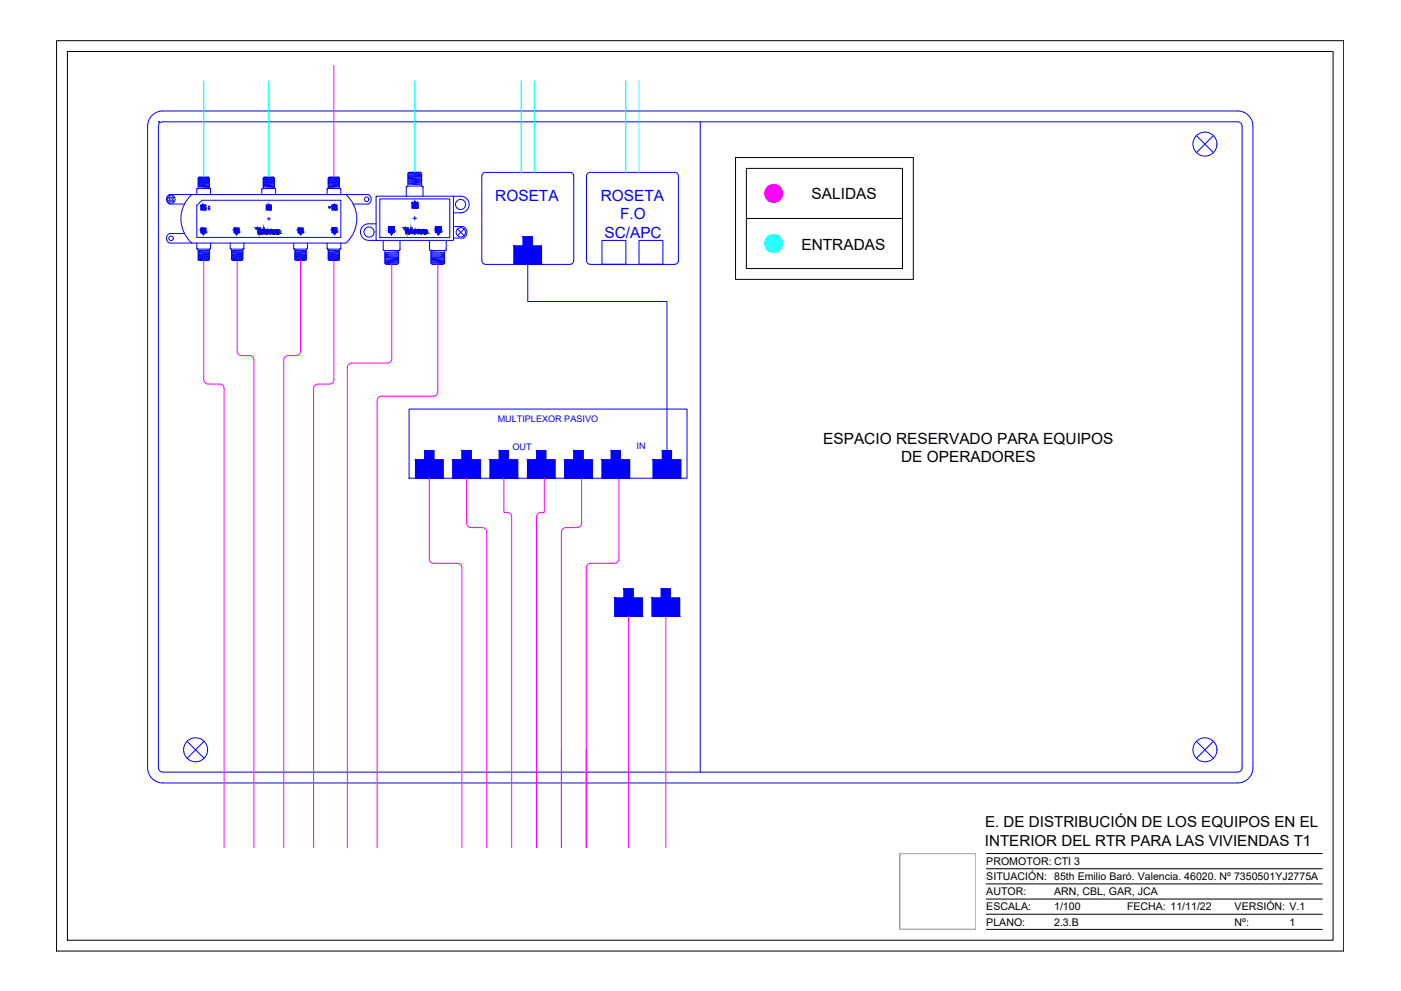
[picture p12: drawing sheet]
<svg xmlns="http://www.w3.org/2000/svg" width="594mm" height="420mm" viewBox="0 0 594 420" stroke-linecap="round" stroke-linejoin="round" font-family="sans-serif">
<!-- layer: CAJETIN -->
<g fill="none" stroke="#000" stroke-width=".42">
<path d="M24 17.3h545.9v385.9h-545.9zM569.9 17.3v385.9M28.6 21.8h536.7v376.8h-536.7zM311.9 66.8h75.4v51.6h-75.4zM316.5 71.4h66.2v42.5h-66.2zM316.5 92.6h66.2M381.5 361.9h32.1v32.1h-32.1zM418.2 374.8h142.5M418.2 368.3h142.5M418.2 361.9h142.5M418.2 394h142.5M418.2 387.6h142.5"/>
<path d="M418.2 381.2h142.5"/>
</g>
<!-- layer: 0 -->
<path d="M381.5 361.9h32.1v32.1h-32.1z" fill="none" stroke="#bababa" stroke-width=".42"/>
<!-- layer: ICT_INTERNA -->
<g fill="none" stroke="#00f" stroke-width=".42">
<path d="M62.6 53.5v272a6.5 6.5 0 0 0 6.4 6.5l455.9-.1a6.4 6.4 0 0 0 6.4-6.4v-272M62.6 53.5a6.4 6.4 0 0 1 6.4-6.4h455.9a6.4 6.4 0 0 1 6.4 6.4M67.2 53.5v272l.5 1.3 1.3 .6 455.9-.1 .9-.2 .6-.7 .3-.9v-272M67.2 51.6h.1M67.2 53.5l.5-1.3 1.3-.6h455.9l1.3 .6 .5 1.3M296.9 51.6v275.8M507.3 57.5l7.2 7.2M514.5 57.5l-7.2 7.2M84 75.5v4.4M84 75.5l.5-.4h3.9l.4 .4v4.4M84 79.2l4.8 .3M84 78.9l4.8 .3"/>
<path d="M84 78.5l4.8 .3M84 78.2l4.8 .2M84 77.8l4.8 .3M84 77.5l4.8 .2M84 77.2l4.8 .3M84 76.9l4.8 .3M84 76.6l4.8 .2M84 76.3l4.8 .2M84 76l4.8 .3M84 75.7l4.8 .2M84.1 75.4l4.7 .3M84.3 75.2h4.2"/>
<path d="M111.6 78.9l4.8 .3M111.6 77.5l4.8 .2M111.6 79.9v-4.4l.4-.4h3.9l.5 .4v4.4M111.6 79.2l4.8 .3M111.6 78.5l4.8 .3M111.6 78.2l4.8 .2M111.6 77.8l4.8 .3M111.6 77.2l4.8 .3M111.6 76.9l4.8 .3M111.6 76.6l4.8 .2M111.6 76.3l4.8 .2M111.6 76l4.8 .3"/>
<path d="M111.6 75.7l4.8 .2M111.7 75.4l4.7 .3M111.9 75.2h4.2M139.2 79.9v-4.4l.4-.4h3.9l.5 .4v4.4M139.5 75.2h4.2M143.9 75.4l-4.7 .3M144 79.2l-4.8 .3M144 78.9l-4.8 .3M144 78.5l-4.8 .3M144 78.2l-4.8 .2M144 77.8l-4.8 .3M144 77.5l-4.8 .2"/>
<path d="M144 77.2l-4.8 .3M144 76.9l-4.8 .3M144 76.6l-4.8 .2M144 76.3l-4.8 .2M144 76l-4.8 .3M144 75.7l-4.8 .2M173 78.9v-5.4l.5-.5h4.7l.6 .6v5.3M173 78.1l5.8 .3M173 77.7l5.8 .3M173 77.2l5.8 .3M173 76.8l5.8 .3M173 76.3l5.8 .3"/>
<path d="M173 75.9l5.8 .3M173 75.6l5.8 .3M173 75.2l5.8 .3M173 74.8l5.8 .3M173 74.5l5.8 .3M173 74.1l5.8 .3M173 73.7l5.8 .3M173.1 73.4l5.7 .3M173.3 73.2h5.1M204.9 73.4l1-.3h35.8l1.3 .6 .3 1v35.8l-.6 1.3-1 .3h-35.8l-1.3-.7-.3-.9v-35.9zM249 73.7l1.2-.6h35.9l.9 .3 .7 1.3v35.8l-.3 .9-1.3 .7h-35.9l-.9-.3-.6-1.3v-35.9zM72 83.4l.6 .6 .6-.5 .4 .4-.5 .6 .5 .6-.4 .5-.6-.6-.6 .6-.5-.5 .6-.6-.6-.6z"/>
<path d="M78.2 99h-6.3a2.23 2.23 0 0 0-1.3 2 2.23 2.23 0 0 0 1.3 2.1h74.7M81.3 82.5h74.8a2.23 2.23 0 0 1 1.3 2 2.23 2.23 0 0 1-1.3 2h-6.3M81.3 82.5h-9.4a2.23 2.23 0 0 0-1.3 2 2.23 2.23 0 0 0 1.3 2h6.3M81.4 82.5a13.7 13.7 0 0 0 0 20.6M83.4 82.5v-2.2l.4-.4h5.2l.3 .3v2.3M83.4 87.1l2.2-2.2h58.9v15.7h-61.1zM85.2 87h.3v1.7h1.5v-1.7h.3v2h-2.1zM85.2 96.7h2.1v2h-.3v-1.7h-1.5v1.7h-.3zM85.7 98h1.2v.3h-.4v.3h.4l-.6 1-.6-1h.4v-.3h-.4zM85.7 97.6l.8-.3 .4 .6h-1.2zM86.1 86.7h.4v.8h.4l-.6 1-.6-1h.4zM88.3 88.9h.7"/>
<path d="M88.3 87.5h.6v1h-.6zM88.6 87.3v.2M88.6 88.5v.4M99.3 96.7h2v2h-.3v-1.7h-1.4v1.7h-.3zM99.7 97.6l.8-.3 .4 .6h-1.2zM99.7 98h1.2v.3h-.4v.3h.4l-.6 1-.6-1h.4v-.3h-.4zM108.6 96.7h1.9v.5h-.7v2h-.5v-2h-.7zM110.2 97.6a.82 .82 0 0 1 1-.1 .82 .82 0 0 1 .4 .9h-1.2l.2 .4 .6-.2 .4 .2a.94 .94 0 0 1-1.4 .2 .94 .94 0 0 1 0-1.4zM110.4 97.9l.4-.1 .3 .2zM111 82.5v-2.2l.4-.4h5.2l.3 .3v2.3M111.7 96.7h.5v2.4h-.5zM112.6 97.6a.84 .84 0 0 1 .9-.1 .84 .84 0 0 1 .4 .9h-1.2l.3 .4 .5-.2 .4 .2a.94 .94 0 0 1-1.4 .2 .94 .94 0 0 1 .1-1.4z"/>
<path d="M112.8 97.9l.6 .1zM112.9 87h.3v1.7h1.5v-1.7h.3v2h-2.1zM113.4 92.8h1.2M113.8 97.4h.5l.3 1 .3-1h.5l-.6 1.8h-.5zM113.8 86.7h.3v.8h.4l-.6 1-.5-1h.4zM114 92.1v1.3M115.5 97.6a.82 .82 0 0 1 1-.1 .82 .82 0 0 1 .3 .9h-1.1l.2 .4 .6-.2 .4 .2a.94 .94 0 0 1-1.4 .2 .94 .94 0 0 1 0-1.4zM115.7 97.9l.4-.1 .3 .2zM117.1 97.7l.7-.3 .7 .3-1.1 .2a.68 .68 0 0 1 1 .4 .68 .68 0 0 1-.5 .9l-1-.3 1.1-.2-1-.4zM126.5 96.7h2v2h-.3v-1.7h-1.4v1.7h-.3zM126.9 97.6l.8-.3 .4 .6h-1.2zM126.9 98h1.2v.3h-.4v.3h.4l-.6 1-.6-1h.4v-.3h-.4z"/>
<path d="M138.7 82.5v-2.3l.3-.3h5.2l.3 .4v2.2M139.4 88.1h.7M139.4 87.7h.6l-.3 .4zM139.7 87.5v.2M139.7 88.1v.3M140.8 87h.3v1.7h1.5v-1.7h.2v2h-2zM140.8 96.6h2v2h-.3v-1.7h-1.4v1.7h-.3zM141.3 97.5l.7-.3 .4 .5h-1.1zM141.3 97.9h1.1v.3h-.4v.3h.4l-.6 1-.5-1h.4v-.3h-.4zM141.8 86.5l.6 1h-.4v.8h-.3v-.8h-.4zM146.7 82.5a13.7 13.7 0 0 1 0 20.6M159.5 83.2h32.8v18.7h-32.8z"/>
<path d="M159.5 94.9a7.6 7.6 0 0 0-4.8 .4 3.5 3.5 0 0 0-1.7 4 3.5 3.5 0 0 0 3.5 2.6h3M161 84.3h29.7v16.5h-29.7zM164.7 96.1h2.5v2.5h-.3v-2.1h-1.8v2.1h-.4zM165.3 97.2l.9-.4 .5 .7h-1.4zM165.3 97.7h1.4v.4h-.5v.3h.5l-.7 1.3-.7-1.3h.5v-.3h-.5zM171.4 96.6h1.8v.5h-.7v2h-.5v-2h-.6zM172.3 83.2v-3.9l.4-.4h6.3l.4 .4v3.9M172.9 97.5a.81 .81 0 0 1 1-.1 .81 .81 0 0 1 .3 .9h-1.1l.2 .4 .6-.2 .4 .2a.91 .91 0 0 1-1.4 .2 .91 .91 0 0 1 0-1.4zM173.1 97.9l.7 .1zM174.3 96.7h.5v2.4h-.5zM174.8 85.7h.3v2.2h1.8v-2.2h.3v2.5h-2.4zM175.1 92.5h1.6"/>
<path d="M175.2 97.5a.81 .81 0 0 1 .9-.1 .81 .81 0 0 1 .4 .9h-1.2l.3 .4 .5-.2 .4 .2a.91 .91 0 0 1-1.4 .2 .91 .91 0 0 1 .1-1.4zM175.4 97.9l.6 .1zM175.8 85.4h.4v1h.5l-.7 1.3-.7-1.3h.5zM175.9 91.8v1.5M176.3 97.3h.5l.3 1.1 .4-1.1 .4 .1-.6 1.7h-.4zM178.1 97.5a.81 .81 0 0 1 .9-.1 .81 .81 0 0 1 .4 .9h-1.2l.3 .4 .5-.2 .4 .2a.91 .91 0 0 1-1.4 .2 .91 .91 0 0 1 .1-1.4zM178.3 97.9l.6 .1zM179.6 97.6l.6-.2 .7 .2-1 .3a.71 .71 0 0 1 1.1 .8 .71 .71 0 0 1-1.2 .4l-.4-.3 1.1-.2-.8-.2zM184.6 96.1h2.5v2.5h-.4v-2.1h-1.7v2.1h-.4zM185.2 97.2l.9-.4 .5 .7h-1.4zM185.2 97.7h1.4v.4h-.5v.3h.5l-.7 1.3-.7-1.3h.5v-.3h-.5zM192.3 96.1h4.2a2.7 2.7 0 0 1 1.5 2.4 2.7 2.7 0 0 1-1.5 2.4h-4.2"/>
<path d="M192.3 83.2a7.7 7.7 0 0 1 4.8 .4 3.5 3.5 0 0 1 1.7 4 3.5 3.5 0 0 1-3.5 2.6h-3M194 97.1l2.8 2.8M196.8 97.1l-2.8 2.8M83.4 103.1v2.2l.4 .3h5.2l.3-.3v-2.2M84 105.6v4.5l.5 .3h3.9l.4-.4v-4.4M84.3 110.3h4.2M88.8 106l-4.8 .3M88.8 106.4l-4.8 .2M88.8 106.8l-4.8 .2M88.8 107.1l-4.8 .3M88.8 107.5l-4.8 .2M88.8 108.4l-4.8 .2"/>
<path d="M88.8 108.7l-4.8 .3M88.8 109l-4.8 .2M88.8 109.6l-4.8 .3M88.8 109.9l-4.7 .2M88.8 107.8l-4.8 .3M88.8 108.1l-4.8 .2M88.8 109.3l-4.8 .2M97.6 103.1v2.2l.4 .3h5.2l.2-.3v-2.2M98.2 105.6v4.5l.4 .3h3.9l.5-.4v-4.4M98.5 110.3h4.1M103 106l-4.8 .3M103 106.4l-4.8 .2"/>
<path d="M103 106.8l-4.8 .2M103 107.1l-4.8 .3M103 107.5l-4.8 .2M103 107.8l-4.8 .3M103 108.1l-4.8 .2M103 108.4l-4.8 .2M103 108.7l-4.8 .3M103 109l-4.8 .2M103 109.3l-4.8 .2M103 109.6l-4.8 .3M103 109.9l-4.8 .2M124.6 103.1v2.2l.2 .3h5.2l.4-.3v-2.2"/>
<path d="M125 105.6v4.4l.5 .4h3.9l.4-.3v-4.5M125 106l4.8 .3M125 106.4l4.8 .2M125 106.8l4.8 .2M125 107.1l4.8 .3M125 107.5l4.8 .2M125 107.8l4.8 .3M125 108.1l4.8 .2M125 108.4l4.8 .2M125 108.7l4.8 .3M125 109l4.8 .2M125 109.3l4.8 .2"/>
<path d="M125 109.6l4.8 .3M125 109.9l4.8 .2M125.3 110.3h4.2M138.7 103.1v2.2l.3 .3h5.2l.3-.3v-2.2M139.2 105.6v4.4l.4 .4h3.9l.5-.3v-4.5M139.2 106l4.8 .3M139.2 106.4l4.8 .2M139.2 106.8l4.8 .2M139.2 107.1l4.8 .3M139.2 107.5l4.8 .2M139.2 107.8l4.8 .3M139.2 108.1l4.8 .2"/>
<path d="M139.2 108.4l4.8 .2M139.2 108.7l4.8 .3M139.2 109l4.8 .2M139.2 109.3l4.8 .2M139.2 109.6l4.8 .3M139.2 109.9l4.7 .2M139.5 110.3h4.2M162.5 101.9v3.9l.4 .4h6.4l.3-.4v-3.9M163.2 106.2v5.4M163.6 111.9h5.1M169 106.2v5.3l-.5 .6h-4.7l-.6-.5M169 106.7l-5.8 .3"/>
<path d="M169 107.1l-5.8 .3M169 107.6l-5.8 .3M169 108l-5.8 .3M169 108.5l-5.8 .3M169 108.9l-5.8 .3M169 109.2l-5.8 .3M169 109.6l-5.8 .3M169 110l-5.8 .3M169 110.3l-5.8 .3M169 110.7l-5.8 .3M169 111l-5.8 .4M169 111.4l-5.7 .3"/>
<path d="M182.1 101.9v3.9l.4 .4 6.5-.1 .2-.3v-3.9M182.7 106.2v5.3l.6 .6h4.7l.5-.5v-5.4M182.7 110.7l5.8 .3M182.7 106.7l5.8 .3M182.7 107.1l5.8 .3M182.7 107.6l5.8 .3M182.7 108l5.8 .3M182.7 108.5l5.8 .3M182.7 108.9l5.8 .3M182.7 109.2l5.8 .3M182.7 109.6l5.8 .3M182.7 110l5.8 .3"/>
<path d="M182.7 110.3l5.8 .3M182.7 111l5.8 .4M182.7 111.4l5.8 .3M183.1 111.9h5.1M221.8 100.4h3.9v3.9h3.9v7.8h-11.7v-7.8h3.9zM223.8 112.1v15.7h59v63.3M255.3 101.9h10.1v10.2h-10.1zM271 101.9h10.1v10.2h-10.1zM173.5 173.4h117.8v29.4h-117.8zM176.2 194.9h3.9v-3.8h3.9v3.8h3.9v7.9h-11.7zM192 194.9h3.9v-3.8h3.9v3.8h3.9v7.9h-11.7zM211.7 191.1h3.9v3.8h3.9v7.9h-11.7v-7.9h3.9z"/>
<path d="M223.7 194.9h3.8v-3.8h3.9v3.8h3.9v7.9h-11.6zM243.4 191.1h3.9v3.8h3.9v7.9h-11.7v-7.9h3.9zM259.2 191.1h3.9v3.8h3.9v7.9h-11.7v-7.9h3.9zM277 194.9h3.9v-3.8h3.9v3.8h3.9v7.9h-11.7zM260.7 253.5h3.9v-3.9h3.9v3.9h3.9v7.8h-11.7zM280.4 249.6h3.9v3.9h3.9v7.8h-11.7v-7.8h3.9zM79.3 314.3l7.2 7.2M86.5 314.3l-7.2 7.2M507.3 314.3l7.2 7.2M514.5 314.3l-7.2 7.2"/>
<circle cx="510.9" cy="61.1" r="5.1"/>
<circle cx="72.5" cy="84.5" r="1.71"/>
<circle cx="155.5" cy="84.5" r=".96"/>
<circle cx="156.5" cy="98.4" r="2.15"/>
<circle cx="195.3" cy="86.7" r="2.15"/>
<circle cx="195.4" cy="98.5" r="1.98"/>
<circle cx="72.6" cy="101" r=".96"/>
<circle cx="82.9" cy="317.9" r="5.1"/>
<circle cx="510.9" cy="317.9" r="5.1"/>
</g>
<!-- layer: ICT_EXTERNA -->
<g fill="#00f" stroke="#00f" stroke-width=".42">
<path d="M221.8 100.4l3.9 3.9v-3.9zM221.8 100.4l3.9 3.9h-3.9z"/>
<path d="M217.9 104.3l11.7 7.8v-7.8zM217.9 104.3l11.7 7.8h-11.7z"/>
<path d="M180.1 191.1l3.9 3.8v-3.8zM180.1 191.1l3.9 3.8h-3.9z"/>
<path d="M176.2 194.9l11.7 7.9v-7.9zM176.2 194.9l11.7 7.9h-11.7z"/>
<path d="M195.9 191.1l3.9 3.8v-3.8zM195.9 191.1l3.9 3.8h-3.9z"/>
<path d="M192 194.9l11.7 7.9v-7.9zM192 194.9l11.7 7.9h-11.7z"/>
<path d="M211.7 191.1l3.9 3.8v-3.8zM211.7 191.1l3.9 3.8h-3.9z"/>
<path d="M207.8 194.9l11.7 7.9v-7.9zM207.8 194.9l11.7 7.9h-11.7z"/>
<path d="M227.5 191.1l3.9 3.8v-3.8zM227.5 191.1l3.9 3.8h-3.9z"/>
<path d="M223.7 194.9l11.6 7.9v-7.9zM223.7 194.9l11.6 7.9h-11.6z"/>
<path d="M243.4 191.1l3.9 3.8v-3.8zM243.4 191.1l3.9 3.8h-3.9z"/>
<path d="M239.5 194.9l11.7 7.9v-7.9zM239.5 194.9l11.7 7.9h-11.7z"/>
<path d="M259.2 191.1l3.9 3.8v-3.8zM259.2 191.1l3.9 3.8h-3.9z"/>
<path d="M255.3 194.9l11.7 7.9v-7.9zM255.3 194.9l11.7 7.9h-11.7z"/>
<path d="M280.9 191.1l3.9 3.8v-3.8zM280.9 191.1l3.9 3.8h-3.9z"/>
<path d="M277 194.9l11.7 7.9v-7.9zM277 194.9l11.7 7.9h-11.7z"/>
<path d="M264.6 249.6l3.9 3.9v-3.9zM264.6 249.6l3.9 3.9h-3.9z"/>
<path d="M260.7 253.5l11.7 7.8v-7.8zM260.7 253.5l11.7 7.8h-11.7z"/>
<path d="M280.4 249.6l3.9 3.9v-3.9zM280.4 249.6l3.9 3.9h-3.9z"/>
<path d="M276.5 253.5l11.7 7.8v-7.8zM276.5 253.5l11.7 7.8h-11.7z"/>
</g>
<!-- layer: ICT_INTERNA -->
<g fill="#000" stroke="#000" stroke-width=".42">
<path d="M110.4 98.4h1.2zM110.6 97.3h.3zM112.7 98.4h1.2zM113 97.3h.2zM115.7 98.4h1.1zM115.9 97.3h.3zM115.9 99.2h.5zM115.9 99.2h.2zM116.9 98.9h1.6zM117.3 99.2h.8zM117.8 98.8h.7zM173.1 98.3h1.1z"/>
<path d="M173.3 97.3h.3zM175.3 98.3h1.2zM175.6 97.3h.2zM178.2 98.3h1.2zM178.4 97.3h.3zM178.4 99.1h.5zM178.4 99.1h.3zM179.4 98.8h1.5zM179.8 99.1h.7z"/>
<path d="M108.6 97.2h1.2zM108.6 97.2h1.2z"/>
<path d="M109.3 97.2l.5 2v-2zM109.3 97.2l.5 2h-.5z"/>
<path d="M109.9 98.4l.5 .2zM109.9 98.4l.5 .2z"/>
<path d="M109.9 98h.5zM109.9 98h.5z"/>
<path d="M109.9 97.9h.5zM109.9 97.9l.5 .1z"/>
<path d="M109.9 98.6h.6zM109.9 98.6h.6z"/>
<path d="M110 97.9h.4zM110 97.9h.4z"/>
<path d="M109.9 98.6l.6 .1zM109.9 98.6l.6 .1z"/>
<path d="M110 98.7l.6 .1zM110 98.7l.6 .1z"/>
<path d="M108.6 96.7l1.9 .5v-.5zM108.6 96.7l1.9 .5h-1.9z"/>
<path d="M110 97.8h.6zM110 97.8l.4 .1z"/>
<path d="M110 97.8h.7zM110 97.8h.7z"/>
<path d="M110 97.8h.7zM110 97.8h.6z"/>
<path d="M110.6 97.3h.3zM110.6 97.3h.3z"/>
<path d="M110.6 97.3l.5 .1zM110.4 97.4h.7z"/>
<path d="M111 97.9h.6zM111 97.9h.6z"/>
<path d="M110.4 97.4l.8 .1zM110.3 97.5h.9z"/>
<path d="M110.6 99.2h.5zM110.6 99.2h.3z"/>
<path d="M110.3 97.5l1 .1zM110.2 97.6h1.1z"/>
<path d="M111.2 98.6l.2 .1zM111.1 98.7h.3z"/>
<path d="M110.2 97.6l1.2 .1zM110.1 97.7h1.3z"/>
<path d="M110.3 99.1h1zM110.3 99.1l.8 .1z"/>
<path d="M110.3 99.1h1zM110.3 99.1h1z"/>
<path d="M110.1 97.7h1.3zM110.1 97.7h1.3z"/>
<path d="M110.2 99h1.2zM110.2 99l1.1 .1z"/>
<path d="M110.1 97.7l1.3 .1zM110.1 97.7l1.3 .1z"/>
<path d="M110.7 97.8h.8zM110.7 97.8h.8z"/>
<path d="M111.1 98.7l.5 .1zM110.9 98.8h.7z"/>
<path d="M110.8 97.8h.7zM110.8 97.8h.7z"/>
<path d="M110.9 97.8l.7 .1zM110.9 97.8l.7 .1z"/>
<path d="M110.1 98.9h1.4zM110.1 98.9l1.3 .1z"/>
<path d="M111 97.9l.6 .1zM111 97.9l.6 .1z"/>
<path d="M110.9 98.8h.7zM110.8 98.8h.8z"/>
<path d="M109.9 98l1.7 .1zM109.9 98l1.7 .1z"/>
<path d="M109.9 98.3h1.7zM109.9 98.3l1.7 .1z"/>
<path d="M110 98.8h1.6zM110 98.8h1.6z"/>
<path d="M109.9 98.1h1.7zM109.9 98.1h1.7z"/>
<path d="M109.9 98.1l1.7 .2zM109.9 98.1l1.7 .2z"/>
<path d="M109.9 98.3h1.7zM109.9 98.3h1.7z"/>
<path d="M110.1 98.8h1.5zM110.1 98.8l1.4 .1z"/>
<path d="M111.7 96.7l.5 2.4v-2.4zM111.7 96.7l.5 2.4h-.5z"/>
<path d="M112.2 98.4l.5 .2zM112.2 98.4l.5 .2z"/>
<path d="M112.3 98h.4zM112.3 98h.4z"/>
<path d="M112.3 97.9h.4zM112.3 97.9l.4 .1z"/>
<path d="M112.3 98.6h.5zM112.3 98.6h.5z"/>
<path d="M112.3 97.9h.5zM112.3 97.9h.4z"/>
<path d="M112.3 98.6l.5 .1zM112.3 98.6l.5 .1z"/>
<path d="M112.3 98.7l.7 .1zM112.3 98.7l.7 .1z"/>
<path d="M112.4 97.8h.5zM112.4 97.8l.4 .1z"/>
<path d="M112.4 97.8h.6zM112.4 97.8h.5z"/>
<path d="M113 97.3h.2zM112.9 97.3h.3z"/>
<path d="M112.9 97.3l.5 .1zM112.8 97.4h.6z"/>
<path d="M112.8 97.4l.8 .1zM112.6 97.5h1z"/>
<path d="M113 99.2h.4zM113 99.2h.2z"/>
<path d="M112.6 97.5l1 .1zM112.6 97.6h1z"/>
<path d="M113.5 98.6l.3 .1zM113.5 98.6l.3 .1z"/>
<path d="M112.6 97.6l1.1 .1zM112.6 97.6l1.1 .1z"/>
<path d="M112.7 99.1h1zM112.7 99.1l.7 .1z"/>
<path d="M112.6 99.1h1.1zM112.6 99.1h1.1z"/>
<path d="M112.4 97.7h1.4zM112.4 97.7h1.4z"/>
<path d="M112.4 97.7l1.4 .1zM112.4 97.7l1.4 .1z"/>
<path d="M113.4 98.7l.5 .1zM113.3 98.8h.6z"/>
<path d="M112.6 99h1.2zM112.6 99l1.1 .1z"/>
<path d="M113 97.8h.8zM113 97.8h.8z"/>
<path d="M113.2 97.8h.6zM113.2 97.8h.6z"/>
<path d="M113.2 97.8l.7 .1zM113.2 97.8l.7 .1z"/>
<path d="M112.4 98.9h1.5zM112.4 98.9l1.4 .1z"/>
<path d="M113.4 97.9h.5zM113.4 97.9h.5z"/>
<path d="M113.4 97.9l.5 .1zM113.4 97.9l.5 .1z"/>
<path d="M113.3 98.8h.6zM113.1 98.8h.8z"/>
<path d="M112.2 98l1.7 .1zM112.2 98l1.7 .1z"/>
<path d="M112.2 98.3l1.7 .1zM112.2 98.3l1.7 .1z"/>
<path d="M112.4 98.8h1.5zM112.4 98.8h1.5z"/>
<path d="M112.2 98.1h1.7zM112.2 98.1h1.7z"/>
<path d="M112.2 98.1l1.7 .2zM112.2 98.1l1.7 .2z"/>
<path d="M112.2 98.3h1.7zM112.2 98.3h1.7z"/>
<path d="M112.4 98.8h1.5zM112.4 98.8l1.5 .1z"/>
<path d="M114.1 98.4h.5zM114.1 98.4h.5z"/>
<path d="M113.8 97.4l.8 1-.3-1zM113.8 97.4l.8 1h-.5z"/>
<path d="M114.6 98.4h.4zM114.6 98.4h.4z"/>
<path d="M114.1 98.4l.7 .8 .2-.8zM114.1 98.4l.7 .8h-.5z"/>
<path d="M114.9 97.4h.5zM114.9 97.4h.5z"/>
<path d="M114.9 97.4l.1 1 .4-1zM114.9 97.4l.1 1h-.4z"/>
<path d="M115.2 98.4l.5 .2zM115.2 98.4l.5 .2z"/>
<path d="M115.2 98h.5zM115.2 98h.5z"/>
<path d="M115.2 97.9h.5zM115.2 97.9l.5 .1z"/>
<path d="M115.2 98.6h.5zM115.2 98.6h.5z"/>
<path d="M115.3 97.9h.4zM115.3 97.9h.4z"/>
<path d="M115.2 98.6l.6 .1zM115.2 98.6l.6 .1z"/>
<path d="M115.3 98.7l.6 .1zM115.3 98.7l.6 .1z"/>
<path d="M115.3 97.8h.6zM115.3 97.8l.4 .1z"/>
<path d="M115.3 97.8h.7zM115.3 97.8h.6z"/>
<path d="M115.9 97.3h.3zM115.9 97.3h.3z"/>
<path d="M115.9 97.3l.5 .1zM115.7 97.4h.7z"/>
<path d="M116.3 97.9h.5zM116.3 97.9h.5z"/>
<path d="M115.7 97.4l.8 .1zM115.6 97.5h.9z"/>
<path d="M115.6 97.5l1 .1zM115.5 97.6h1.1z"/>
<path d="M116.5 98.6l.2 .1zM116.4 98.7h.3z"/>
<path d="M115.5 97.6l1.2 .1zM115.4 97.7h1.3z"/>
<path d="M115.6 99.1h1zM115.6 99.1l.8 .1z"/>
<path d="M115.6 99.1h1zM115.6 99.1h1z"/>
<path d="M115.4 97.7h1.3zM115.4 97.7h1.3z"/>
<path d="M115.5 99h1.2zM115.5 99l1.1 .1z"/>
<path d="M115.3 97.7l1.5 .1zM115.3 97.7l1.5 .1z"/>
<path d="M116.4 98.7l.4 .1zM116.2 98.8h.6z"/>
<path d="M116 97.8h.8zM116 97.8h.8z"/>
<path d="M116.1 97.8h.7zM116.1 97.8h.7z"/>
<path d="M116.2 97.8l.6 .1zM116.2 97.8l.6 .1z"/>
<path d="M115.4 98.9h1.4zM115.4 98.9l1.3 .1z"/>
<path d="M116.3 97.9l.6 .1zM116.3 97.9l.6 .1z"/>
<path d="M116.2 98.8h.7zM116 98.8h.9z"/>
<path d="M115.2 98l1.7 .1zM115.2 98l1.7 .1z"/>
<path d="M115.2 98.3h1.7zM115.2 98.3l1.6 .1z"/>
<path d="M115.3 98.8h1.6zM115.3 98.8h1.6z"/>
<path d="M115.2 98.1h1.7zM115.2 98.1h1.7z"/>
<path d="M115.2 98.1l1.7 .2zM115.2 98.1l1.7 .2z"/>
<path d="M115.2 98.3h1.7zM115.2 98.3h1.7z"/>
<path d="M115.3 98.8h1.6zM115.3 98.8l1.5 .1z"/>
<path d="M117.1 98.7l.4 .1zM117 98.8h.5z"/>
<path d="M117.3 99.2h.6zM117.5 99.2h.4z"/>
<path d="M117 97.9l.5 .1zM117 97.9l.5 .1z"/>
<path d="M117 97.9h.5zM117 97.9h.4z"/>
<path d="M117 98h.7zM117 98h.7z"/>
<path d="M117 98.8h.7zM117 98.8h.7z"/>
<path d="M117 97.8h.5zM117 97.8l.5 .1z"/>
<path d="M117 97.8h.6zM117 97.8h.8z"/>
<path d="M117 97.8h.6zM117 97.8h.5z"/>
<path d="M117 98l.9 .1zM117 98l.9 .1z"/>
<path d="M117.5 97.4h.6zM117.4 97.4h.7z"/>
<path d="M117 98.1h.9zM117 98.1h.9z"/>
<path d="M117 98.1h1.1zM117 98.1h1.1z"/>
<path d="M117.4 97.4l.8 .1zM117.3 97.5h.9z"/>
<path d="M117.3 99.2h.8zM117.3 99.2h.8z"/>
<path d="M117 98.1l1.3 .1zM117 98.1l1.3 .1z"/>
<path d="M117.3 97.5h.9zM117.2 97.5h1z"/>
<path d="M117.2 97.5l1.2 .2zM117.1 97.7h1.3z"/>
<path d="M117.1 99.1h1.1zM117.1 99.1l1 .1z"/>
<path d="M118 97.9h.3zM118 97.9h.2z"/>
<path d="M117.9 97.8h.4zM117.9 97.8l.4 .1z"/>
<path d="M117.8 97.8h.5zM117.8 97.8h.5z"/>
<path d="M117 98.2l1.3 .1zM117 98.2l1.3 .1z"/>
<path d="M117.1 99.1h1.2zM117.1 99.1h1.1z"/>
<path d="M117.8 97.8h.5zM117.8 97.8h.5z"/>
<path d="M117 98.3l1.5 .1zM117 98.3l1.5 .1z"/>
<path d="M117.1 97.7h1.4zM117.1 97.7h1.4z"/>
<path d="M117 97.7h1.5zM117 97.7l1.3 .1z"/>
<path d="M117.1 98.4h1.4zM117.1 98.4h1.4z"/>
<path d="M116.9 98.9h1.6zM116.9 98.9l1.4 .2z"/>
<path d="M117.2 98.4l1.3 .1zM117.2 98.4l1.3 .1z"/>
<path d="M117 98.8h1.5zM117 98.8l1.5 .1zM116.9 98.9h1.6z"/>
<path d="M117.4 98.5l1.1 .1zM117.4 98.5l1.1 .1z"/>
<path d="M117.9 98.8h.6zM117.8 98.8h.7zM117.7 98.8h.8z"/>
<path d="M117.8 98.6h.7zM117.8 98.6h.7z"/>
<path d="M117.9 98.6h.6zM117.9 98.6h.6z"/>
<path d="M118 98.6l.5 .1zM118 98.6l.5 .1z"/>
<path d="M118 98.7h.5zM118 98.7l.5 .1z"/>
<path d="M171.4 97.1h1.1zM171.4 97.1h1.1z"/>
<path d="M172 97.1l.5 2v-2zM172 97.1l.5 2h-.5z"/>
<path d="M172.6 98.3l.5 .2zM172.6 98.3l.5 .2z"/>
<path d="M172.6 97.9l.5 .1zM172.6 97.9l.5 .1z"/>
<path d="M172.6 97.9h.5zM172.6 97.9h.5z"/>
<path d="M172.6 98.5l.5 .1zM172.6 98.5l.5 .1z"/>
<path d="M172.7 97.9h.4zM172.7 97.9h.4z"/>
<path d="M172.7 98.6h.5zM172.7 98.6h.5z"/>
<path d="M171.4 96.6l1.8 .5v-.5zM171.4 96.6l1.8 .5h-1.8z"/>
<path d="M172.7 98.6l.6 .1zM172.7 98.6l.6 .1z"/>
<path d="M172.7 97.8h.6zM172.7 97.8l.4 .1z"/>
<path d="M172.7 97.7h.6zM172.7 97.7l.6 .1z"/>
<path d="M172.7 97.7h.7zM172.7 97.7h.6z"/>
<path d="M173.3 97.3h.3zM173.3 97.3h.3z"/>
<path d="M173.3 97.3l.4 .1zM173.1 97.4h.6z"/>
<path d="M173.7 97.9h.5zM173.7 97.9h.5z"/>
<path d="M173.1 97.4l.8 .1zM173 97.5h.9z"/>
<path d="M173.3 99.1h.5zM173.3 99.1h.2z"/>
<path d="M173 97.5h.9zM172.9 97.5h1z"/>
<path d="M173.8 98.5l.3 .1zM173.8 98.5l.3 .1z"/>
<path d="M172.9 97.5l1.2 .1zM172.9 97.5l1.2 .1z"/>
<path d="M173 99h1zM173 99l.8 .1z"/>
<path d="M173 99h1zM173 99h1z"/>
<path d="M172.8 97.6l1.3 .1zM172.8 97.6l1.3 .1z"/>
<path d="M172.7 97.7h1.4zM172.7 97.7h1.4z"/>
<path d="M173.7 98.6l.5 .1zM173.6 98.7h.6z"/>
<path d="M172.9 98.9h1.2zM172.9 98.9l1.1 .1z"/>
<path d="M173.4 97.7h.7zM173.4 97.7h.7z"/>
<path d="M173.5 97.7l.6 .1zM173.5 97.7l.6 .1z"/>
<path d="M173.6 97.8l.6 .1zM173.6 97.8l.6 .1z"/>
<path d="M172.8 98.8h1.4zM172.8 98.8l1.3 .1z"/>
<path d="M173.7 97.9l.5 .1zM173.7 97.9l.5 .1z"/>
<path d="M173.6 98.7h.6zM173.4 98.7h.8z"/>
<path d="M172.6 98h1.7zM172.6 98h1.7z"/>
<path d="M172.6 98.3h1.6zM172.6 98.3h1.6z"/>
<path d="M172.7 98.7h1.6zM172.7 98.7h1.6z"/>
<path d="M172.6 98l1.7 .1zM172.6 98l1.7 .1z"/>
<path d="M172.6 98.1l1.7 .1zM172.6 98.1l1.7 .1z"/>
<path d="M172.6 98.2h1.7zM172.6 98.2l1.6 .1z"/>
<path d="M172.7 98.7h1.6zM172.7 98.7l1.5 .1z"/>
<path d="M174.3 96.7l.5 2.4v-2.4zM174.3 96.7l.5 2.4h-.5z"/>
<path d="M174.9 98.3l.5 .2zM174.9 98.3l.5 .2z"/>
<path d="M174.9 97.9l.5 .1zM174.9 97.9l.5 .1z"/>
<path d="M174.9 97.9h.5zM174.9 97.9h.5z"/>
<path d="M174.9 98.5l.5 .1zM174.9 98.5l.5 .1z"/>
<path d="M174.9 97.9h.5zM174.9 97.9h.5z"/>
<path d="M174.9 98.6h.6zM174.9 98.6h.6z"/>
<path d="M174.9 98.6l.7 .1zM174.9 98.6l.7 .1z"/>
<path d="M175 97.8h.5zM175 97.8l.4 .1z"/>
<path d="M175 97.7h.6zM175 97.7l.5 .1z"/>
<path d="M175.6 97.3h.3zM175.5 97.3h.4z"/>
<path d="M175.5 97.3l.5 .1zM175.4 97.4h.6z"/>
<path d="M175.4 97.4l.8 .1zM175.2 97.5h1z"/>
<path d="M175.6 99.1h.4zM175.6 99.1h.2z"/>
<path d="M175.2 97.5h1zM175.2 97.5h1z"/>
<path d="M176.1 98.5l.3 .1zM176.1 98.5l.3 .1z"/>
<path d="M175.2 97.5l1.1 .1zM175.2 97.5l1.1 .1z"/>
<path d="M175.3 99h.9zM175.3 99l.7 .1z"/>
<path d="M175.3 99h1zM175.3 99h.9z"/>
<path d="M175.1 97.6l1.3 .1zM175.1 97.6l1.3 .1z"/>
<path d="M175 97.7h1.4zM175 97.7h1.4z"/>
<path d="M176 98.6l.5 .1zM175.9 98.7h.6z"/>
<path d="M175.2 98.9h1.2zM175.2 98.9l1.1 .1z"/>
<path d="M175.6 97.7h.8zM175.6 97.7h.8z"/>
<path d="M175.8 97.7l.6 .1zM175.8 97.7l.6 .1z"/>
<path d="M175.9 97.8l.6 .1zM175.9 97.8l.6 .1z"/>
<path d="M176 97.9h.5zM176 97.9h.5z"/>
<path d="M176 97.9l.5 .1zM176 97.9l.5 .1z"/>
<path d="M175.9 98.7h.6zM175.7 98.7h.8z"/>
<path d="M175.1 98.8h1.4zM175.1 98.8l1.3 .1z"/>
<path d="M174.9 98h1.6zM174.9 98h1.6z"/>
<path d="M174.9 98.3h1.6zM174.9 98.3h1.6z"/>
<path d="M175 98.7h1.5zM175 98.7h1.5z"/>
<path d="M174.9 98l1.6 .1zM174.9 98l1.6 .1z"/>
<path d="M174.9 98.1l1.6 .1zM174.9 98.1l1.6 .1z"/>
<path d="M174.9 98.2h1.6zM174.9 98.2l1.6 .1z"/>
<path d="M175 98.7h1.5zM175 98.7l1.5 .1z"/>
<path d="M176.7 98.4h.4zM176.7 98.4h.4z"/>
<path d="M176.3 97.3l.8 1.1-.3-1.1zM176.3 97.3l.8 1.1h-.4z"/>
<path d="M177.1 98.4h.5zM177.1 98.4h.5z"/>
<path d="M176.7 98.4l.6 .7 .3-.7zM176.7 98.4l.6 .7h-.4z"/>
<path d="M177.5 97.3l.4 .1zM177.5 97.3l.4 .1z"/>
<path d="M177.5 97.4l.1 1 .3-1zM177.5 97.4l.1 1h-.5z"/>
<path d="M177.7 98.3l.6 .2zM177.7 98.3l.6 .2z"/>
<path d="M177.8 97.9h.4zM177.8 97.9h.4z"/>
<path d="M177.8 97.9l.4 .1zM177.8 97.9l.4 .1z"/>
<path d="M177.8 98.5l.5 .1zM177.8 98.5l.5 .1z"/>
<path d="M177.8 97.9h.5zM177.8 97.9h.4z"/>
<path d="M177.8 98.6h.5zM177.8 98.6h.5z"/>
<path d="M177.8 98.6l.7 .1zM177.8 98.6l.7 .1z"/>
<path d="M177.9 97.8h.5zM177.9 97.8l.4 .1z"/>
<path d="M177.9 97.7h.6zM177.9 97.7l.5 .1z"/>
<path d="M178.4 97.3h.3zM178.4 97.3h.3z"/>
<path d="M178.4 97.3l.5 .1zM178.3 97.4h.6z"/>
<path d="M178.9 97.9h.5zM178.9 97.9h.5z"/>
<path d="M178.3 97.4l.8 .1zM178.1 97.5h1z"/>
<path d="M178.1 97.5h1zM178.1 97.5h1z"/>
<path d="M179 98.5l.2 .1zM179 98.5l.2 .1z"/>
<path d="M178.1 97.5l1.1 .1zM178.1 97.5l1.1 .1z"/>
<path d="M178.2 99h.9zM178.2 99l.7 .1z"/>
<path d="M178.1 99h1zM178.1 99h1z"/>
<path d="M178 97.6l1.2 .1zM177.9 97.7h1.3z"/>
<path d="M177.9 97.7h1.4zM177.9 97.7h1.4z"/>
<path d="M178.9 98.6l.5 .1zM178.8 98.7h.6z"/>
<path d="M178.1 98.9h1.1zM178.1 98.9l1 .1z"/>
<path d="M178.5 97.7h.8zM178.5 97.7h.8z"/>
<path d="M178.7 97.7l.6 .1zM178.7 97.7l.6 .1z"/>
<path d="M178.7 97.8l.7 .1zM178.7 97.8l.7 .1z"/>
<path d="M177.9 98.8h1.4zM177.9 98.8l1.3 .1z"/>
<path d="M178.9 97.9l.5 .1zM178.9 97.9l.5 .1z"/>
<path d="M178.8 98.7h.6zM178.6 98.7h.8z"/>
<path d="M177.8 98h1.6zM177.8 98h1.6z"/>
<path d="M177.7 98.3h1.7zM177.7 98.3h1.7z"/>
<path d="M177.9 98.7h1.5zM177.9 98.7h1.5z"/>
<path d="M177.7 98l1.7 .1zM177.7 98l1.7 .1z"/>
<path d="M177.7 98.1l1.7 .1zM177.7 98.1l1.7 .1z"/>
<path d="M177.7 98.2h1.7zM177.7 98.2l1.7 .1z"/>
<path d="M177.9 98.7h1.5zM177.9 98.7l1.4 .1z"/>
<path d="M179.6 98.6l.4 .1zM179.6 98.6l.4 .1z"/>
<path d="M179.8 99.1h.5zM180 99.1h.3z"/>
<path d="M179.5 97.9h.4zM179.5 97.9h.4z"/>
<path d="M179.5 97.9l.7 .1zM179.5 97.9l.7 .1z"/>
<path d="M179.5 97.8h.5zM179.5 97.8l.4 .1z"/>
<path d="M179.5 98.7l.6 .1zM179.5 98.8h.6z"/>
<path d="M179.5 97.8h.5zM179.5 97.8h.5z"/>
<path d="M179.5 97.7h.6zM179.5 97.7l.5 .1z"/>
<path d="M179.5 98h.9zM179.5 98h.9z"/>
<path d="M180 97.4h.5zM179.9 97.4h.6z"/>
<path d="M179.5 97.7h.7zM179.5 97.7h.6z"/>
<path d="M179.5 98h.9zM179.5 98h.9z"/>
<path d="M179.5 98l1.1 .1zM179.5 98l1.1 .1z"/>
<path d="M179.9 97.4l.7 .1zM179.8 97.5h.8z"/>
<path d="M179.5 98.1l1.3 .1zM179.5 98.1l1.3 .1z"/>
<path d="M179.8 99.1h.8zM179.8 99.1h.7z"/>
<path d="M179.8 97.5h.9zM179.8 97.5h.9z"/>
<path d="M179.7 97.5l1.2 .1zM179.6 97.6h1.3z"/>
<path d="M180.5 97.8h.2zM180.5 97.8l.2 .1z"/>
<path d="M179.6 99h1.1zM179.6 99l1 .1z"/>
<path d="M180.3 97.7l.5 .1zM180.3 97.7l.5 .1z"/>
<path d="M180.3 97.8h.5zM180.3 97.8h.4z"/>
<path d="M179.5 98.2h1.3zM179.5 98.2h1.3z"/>
<path d="M179.6 99h1.2zM179.6 99h1.1z"/>
<path d="M180.2 97.7h.6zM180.2 97.7h.6z"/>
<path d="M179.5 98.2l1.4 .1zM179.5 98.2l1.4 .1z"/>
<path d="M179.6 97.6h1.3zM179.6 97.6h1.3z"/>
<path d="M179.5 97.6h1.4zM179.5 97.6l1.3 .1z"/>
<path d="M179.6 98.3l1.3 .1zM179.6 98.3l1.3 .1z"/>
<path d="M179.4 98.8h1.5zM179.4 98.8l1.4 .2z"/>
<path d="M179.7 98.4h1.3zM179.7 98.4h1.3z"/>
<path d="M180.3 98.7l.6 .1zM180.1 98.8h.8z"/>
<path d="M179.5 98.8h1.4zM179.5 98.8h1.4zM179.4 98.8h1.5z"/>
<path d="M179.9 98.4l1.1 .1zM179.9 98.4l1.1 .1z"/>
<path d="M180.4 98.7h.6zM180.3 98.7h.6z"/>
<path d="M180.3 98.5h.7zM180.3 98.5h.7z"/>
<path d="M180.4 98.5l.6 .1zM180.4 98.5l.6 .1z"/>
<path d="M180.4 98.6h.6zM180.4 98.6h.6z"/>
<path d="M180.5 98.6h.5zM180.5 98.6l.5 .1z"/>
</g>
<g fill="#00f" stroke="#00f" stroke-width=".42">
<path d="M141.8 86.5l.3 .5h-.6z"/>
<path d="M139.4 87.7h.6l-.3 .4z"/>
<path d="M113.4 87.5h1.1l-.6 1z"/>
<path d="M85.8 98.7h1l-.5 .9z"/>
<path d="M99.8 98.7h1l-.5 .9z"/>
<path d="M127 98.7h1l-.5 .9z"/>
<path d="M141.3 98.6h1.1l-.6 .9z"/>
<path d="M85.7 87.5h1.2l-.6 1z"/>
<path d="M175.3 86.4h1.4l-.7 1.3z"/>
<path d="M185.3 98.6h1.2l-.6 1.1z"/>
<path d="M165.4 98.6h1.2l-.6 1.1z"/>
<path d="M141.5 87l.9 .5-.3-.5zM141.5 87l.9 .5h-1.1z"/>
<path d="M141.7 87.5l.3 .8v-.8zM141.7 87.5l.3 .8h-.3z"/>
<path d="M142.6 87l.2 1.7v-1.7zM142.6 87l.2 1.7h-.2z"/>
<path d="M140.8 87l.3 1.7v-1.7zM140.8 87l.3 1.7h-.3z"/>
<path d="M140.8 88.7l2 .3v-.3zM140.8 88.7l2 .3h-2z"/>
<path d="M113.8 86.7l.3 .8v-.8zM113.8 86.7l.3 .8h-.3z"/>
<path d="M114.7 87l.3 1.7v-1.7zM114.7 87l.3 1.7h-.3z"/>
<path d="M112.9 87l.3 1.7v-1.7zM112.9 87l.3 1.7h-.3z"/>
<path d="M112.9 88.7l2.1 .3v-.3zM112.9 88.7l2.1 .3h-2.1z"/>
<path d="M85.2 96.7l2.1 .3v-.3zM85.2 96.7l2.1 .3h-2.1z"/>
<path d="M86.1 97.3l.4 .3v-.3zM86.1 97.3l.4 .3h-.4z"/>
<path d="M85.7 97.6l1.2 .3v-.3zM85.7 97.6l1.2 .3h-1.2z"/>
<path d="M85.7 98l1.2 .3v-.3zM85.7 98l1.2 .3h-1.2z"/>
<path d="M86.1 98.3l.4 .3v-.3zM86.1 98.3l.4 .3h-.4z"/>
<path d="M87 97l.3 1.7v-1.7zM87 97l.3 1.7h-.3z"/>
<path d="M85.7 98.6h1.2zM85.7 98.6l1.1 .1z"/>
<path d="M85.2 97l.3 1.7v-1.7zM85.2 97l.3 1.7h-.3z"/>
<path d="M99.3 96.7l2 .3v-.3zM99.3 96.7l2 .3h-2z"/>
<path d="M100.1 97.3l.4 .3v-.3zM100.1 97.3l.4 .3h-.4z"/>
<path d="M99.7 97.6l1.2 .3v-.3zM99.7 97.6l1.2 .3h-1.2z"/>
<path d="M99.7 98l1.2 .3v-.3zM99.7 98l1.2 .3h-1.2z"/>
<path d="M100.1 98.3l.4 .3v-.3zM100.1 98.3l.4 .3h-.4z"/>
<path d="M101 97l.3 1.7v-1.7zM101 97l.3 1.7h-.3z"/>
<path d="M99.7 98.6h1.2zM99.7 98.6l1.1 .1z"/>
<path d="M99.3 97l.3 1.7v-1.7zM99.3 97l.3 1.7h-.3z"/>
<path d="M126.5 96.7l2 .3v-.3zM126.5 96.7l2 .3h-2z"/>
<path d="M127.3 97.3l.4 .3v-.3zM127.3 97.3l.4 .3h-.4z"/>
<path d="M126.9 97.6l1.2 .3v-.3zM126.9 97.6l1.2 .3h-1.2z"/>
<path d="M126.9 98l1.2 .3v-.3zM126.9 98l1.2 .3h-1.2z"/>
<path d="M127.3 98.3l.4 .3v-.3zM127.3 98.3l.4 .3h-.4z"/>
<path d="M128.2 97l.3 1.7v-1.7zM128.2 97l.3 1.7h-.3z"/>
<path d="M126.9 98.6h1.2zM126.9 98.6l1.1 .1z"/>
<path d="M126.5 97l.3 1.7v-1.7zM126.5 97l.3 1.7h-.3z"/>
<path d="M140.8 96.6l2 .3v-.3zM140.8 96.6l2 .3h-2z"/>
<path d="M141.7 97.2l.3 .3v-.3zM141.7 97.2l.3 .3h-.3z"/>
<path d="M141.3 97.5l1.1 .2v-.2zM141.3 97.5l1.1 .2h-1.1z"/>
<path d="M141.3 97.9l1.1 .3v-.3zM141.3 97.9l1.1 .3h-1.1z"/>
<path d="M141.7 98.2l.3 .3v-.3zM141.7 98.2l.3 .3h-.3z"/>
<path d="M142.5 96.9l.3 1.7v-1.7zM142.5 96.9l.3 1.7h-.3z"/>
<path d="M141.3 98.5h1.1zM141.3 98.5l1.1 .1z"/>
<path d="M140.8 96.9l.3 1.7v-1.7zM140.8 96.9l.3 1.7h-.3z"/>
<path d="M86.1 86.7l.4 .8v-.8zM86.1 86.7l.4 .8h-.4z"/>
<path d="M87 87l.3 1.7v-1.7zM87 87l.3 1.7h-.3z"/>
<path d="M85.2 87l.3 1.7v-1.7zM85.2 87l.3 1.7h-.3z"/>
<path d="M85.2 88.7l2.1 .3v-.3zM85.2 88.7l2.1 .3h-2.1z"/>
<path d="M175.8 85.4l.4 1v-1zM175.8 85.4l.4 1h-.4z"/>
<path d="M176.9 85.7l.3 2.2v-2.2zM176.9 85.7l.3 2.2h-.3z"/>
<path d="M174.8 85.7l.3 2.2v-2.2zM174.8 85.7l.3 2.2h-.3z"/>
<path d="M174.8 87.9l2.4 .3v-.3zM174.8 87.9l2.4 .3h-2.4z"/>
<path d="M184.6 96.1l2.5 .4v-.4zM184.6 96.1l2.5 .4h-2.5z"/>
<path d="M185.7 96.8l.4 .4v-.4zM185.7 96.8l.4 .4h-.4z"/>
<path d="M185.2 97.2l1.4 .3v-.3zM185.2 97.2l1.4 .3h-1.4z"/>
<path d="M185.2 97.7l1.4 .4v-.4zM185.2 97.7l1.4 .4h-1.4z"/>
<path d="M185.7 98.1l.4 .3v-.3zM185.7 98.1l.4 .3h-.4z"/>
<path d="M186.7 96.5l.4 2.1v-2.1zM186.7 96.5l.4 2.1h-.4z"/>
<path d="M185.2 98.4h1.4zM185.2 98.4l1.3 .2z"/>
<path d="M184.6 96.5l.4 2.1v-2.1zM184.6 96.5l.4 2.1h-.4z"/>
<path d="M164.7 96.1l2.5 .4v-.4zM164.7 96.1l2.5 .4h-2.5z"/>
<path d="M165.8 96.8l.4 .4v-.4zM165.8 96.8l.4 .4h-.4z"/>
<path d="M165.3 97.2l1.4 .3v-.3zM165.3 97.2l1.4 .3h-1.4z"/>
<path d="M165.3 97.7l1.4 .4v-.4zM165.3 97.7l1.4 .4h-1.4z"/>
<path d="M165.8 98.1l.4 .3v-.3zM165.8 98.1l.4 .3h-.4z"/>
<path d="M166.9 96.5l.3 2.1v-2.1zM166.9 96.5l.3 2.1h-.3z"/>
<path d="M165.3 98.4h1.4zM165.3 98.4l1.3 .2z"/>
<path d="M164.7 96.5l.4 2.1v-2.1zM164.7 96.5l.4 2.1h-.4z"/>
</g>
<!-- layer: ICT_INTERNA2 -->
<g fill="none" stroke="#0ff" stroke-width=".42">
<path d="M86.4 34.3v40.8M114 34.3v40.8M175.9 34.3v38.7M221 34.3v38.8M226.6 34.3v38.8M265.4 34.3v38.8M271 34.3v38.8"/>
<circle cx="328.1" cy="103.2" r="3.7"/>
</g>
<!-- layer: ICT_TEXTS -->
<g fill="none" stroke="#f0f" stroke-width=".42">
<path d="M141.6 27.7v47.4M86.4 110.4v50.6l.6 1.3 1.3 .5M100.6 110.4v38.5l.2 1 1.1 .8 3.9 .1M127.4 110.4v39l-.5 .8-.8 .5-4.9 .3-.6 .7-.3 .9v206.7M141.6 110.4v50.6M166.1 112.1v40l-.2 .9-.7 .7-.9 .2-15.7 .1-1.1 .9-.2 .9M185.6 112.1v54l-.5 1.3-1.3 .6M105.9 150.8l1.2 .5 .6 1.3v206.7M147.3 155.8v203.6M88.3 162.8l5.4 .1 1.1 .8 .2 1v194.6M141.6 161l-.3 .9-.6 .7-6.4 .3-1.1 .8-.2 1v194.6M183.8 168h-22l-1.3 .5-.6 1.3v189.6"/>
<path d="M182 202.8l.1 34.7 .8 1.1 1 .2 10.6 .1 1.1 .8 .3 1v118.6M197.9 202.8v19M213.7 202.8v14.5a2.73 2.73 0 0 1 3 .9l.3 .9v140.2M229.4 217.3l-1.3 .5-.6 1.3v140.2v-41.4M230.8 202.8v14.5h-1.5M246.6 202.8v19.5l-.5 .8-.8 .5-5.9 .2-1.1 .8-.2 .9v133.8v-41.4M262.5 202.8l-.1 34.7-.9 1.1-.9 .2-10.6 .1-1.1 .8-.3 1v118.6v-41.4M197.9 221.8l.2 1 1.1 .8 6.3 .3 .7 .7 .2 .9v133.8M266.5 261.3v98M282.3 261.3v98"/>
<circle cx="328.1" cy="82" r="3.7"/>
</g>
<!-- layer: ICT_EXTERNA -->
<g fill="#f0f" stroke="#f0f" stroke-width=".42">
<path d="M327.8 78.3l1.1 .1zM327.2 78.4h1.7z"/>
<path d="M327.2 78.4l2.2 .2zM326.7 78.6h2.7z"/>
<path d="M326.7 78.6l3.2 .2-.5-.2zM326.2 78.8l.5-.2 3.2 .2z"/>
<path d="M326.2 78.8l4.2 .3-.5-.3zM325.8 79.1l.4-.3 4.2 .3z"/>
<path d="M325.8 79.1l5 .4-.4-.4zM325.4 79.5l.4-.4 5 .4z"/>
<path d="M325.4 79.5l5.7 .4-.3-.4zM325.4 79.5l5.7 .4h-6.1z"/>
<path d="M325 79.9l6.4 .5-.3-.5zM325 79.9l6.4 .5h-6.7z"/>
<path d="M324.7 80.4l6.9 .5-.2-.5zM324.7 80.4l6.9 .5h-7z"/>
<path d="M324.6 80.9l7.1 .5-.1-.5zM324.6 80.9l7.1 .5h-7.3z"/>
<path d="M324.4 81.4l7.4 .6-.1-.6zM324.4 81.4l7.4 .6h-7.4z"/>
<path d="M324.4 82l7.3 .6 .1-.6zM324.4 82l7.3 .6h-7.3z"/>
<path d="M324.4 82.6l7.2 .5 .1-.5zM324.4 82.6l7.2 .5h-7z"/>
<path d="M324.6 83.1l6.8 .5 .2-.5zM324.6 83.1l6.8 .5h-6.7z"/>
<path d="M324.7 83.6l6.4 .5 .3-.5zM324.7 83.6l6.4 .5h-6.1z"/>
<path d="M325 84.1l5.8 .4 .3-.4zM325 84.1l5.8 .4h-5.4z"/>
<path d="M325.4 84.5l5 .4 .4-.4zM325.4 84.5l5 .4h-4.6z"/>
<path d="M325.8 84.9l4.1 .3 .5-.3zM325.8 84.9l4.1 .3h-3.7z"/>
<path d="M326.2 85.2l3.2 .2 .5-.2zM326.2 85.2l3.2 .2z"/>
<path d="M326.7 85.4h2.7zM326.7 85.4l2.2 .2z"/>
<path d="M327.2 85.6h1.7zM327.2 85.6l1.1 .1z"/>
</g>
<g fill="#0ff" stroke="#0ff" stroke-width=".42">
<path d="M327.8 99.6l1.1 .1zM327.2 99.7h1.7z"/>
<path d="M327.2 99.7l2.2 .1zM326.7 99.8h2.7z"/>
<path d="M326.7 99.8l3.2 .3-.5-.3zM326.2 100.1l.5-.3 3.2 .3z"/>
<path d="M326.2 100.1l4.2 .3-.5-.3zM325.8 100.4l.4-.3 4.2 .3z"/>
<path d="M325.8 100.4l5 .3-.4-.3zM325.4 100.7l.4-.3 5 .3z"/>
<path d="M325.4 100.7l5.7 .5-.3-.5zM325.4 100.7l5.7 .5h-6.1z"/>
<path d="M325 101.2l6.4 .4-.3-.4zM325 101.2l6.4 .4h-6.7z"/>
<path d="M324.7 101.6l6.9 .6-.2-.6zM324.7 101.6l6.9 .6h-7z"/>
<path d="M324.6 102.2l7.1 .5-.1-.5zM324.6 102.2l7.1 .5h-7.3z"/>
<path d="M324.4 102.7l7.4 .5-.1-.5zM324.4 102.7l7.4 .5h-7.4z"/>
<path d="M324.4 103.2l7.3 .6 .1-.6zM324.4 103.2l7.3 .6h-7.3z"/>
<path d="M324.4 103.8l7.2 .5 .1-.5zM324.4 103.8l7.2 .5h-7z"/>
<path d="M324.6 104.3l6.8 .5 .2-.5zM324.6 104.3l6.8 .5h-6.7z"/>
<path d="M324.7 104.8l6.4 .5 .3-.5zM324.7 104.8l6.4 .5h-6.1z"/>
<path d="M325 105.3l5.8 .4 .3-.4zM325 105.3l5.8 .4h-5.4z"/>
<path d="M325.4 105.7l5 .4 .4-.4zM325.4 105.7l5 .4h-4.6z"/>
<path d="M325.8 106.1l4.1 .3 .5-.3zM325.8 106.1l4.1 .3h-3.7z"/>
<path d="M326.2 106.4l3.2 .3 .5-.3zM326.2 106.4l3.2 .3z"/>
<path d="M326.7 106.7h2.7zM326.7 106.7l2.2 .1z"/>
<path d="M327.2 106.8h1.7zM327.2 106.8l1.1 .1z"/>
</g>
<g font-size="6.5" fill="#00f">
<text x="210" y="85.1">ROSETA</text>
<text x="254.8" y="85.1">ROSETA</text>
<text x="262.9" y="93">F.O</text>
<text x="256.3" y="100.8">SC/APC</text>
</g>
<g font-size="6.5">
<text x="344.2" y="84.4">SALIDAS</text>
<text x="339.9" y="105.9">ENTRADAS</text>
<text x="349.1" y="188.1">ESPACIO RESERVADO PARA EQUIPOS</text>
<text x="382.1" y="196">DE OPERADORES</text>
</g>
<g font-size="6.4">
<text x="417.7" y="350.8">E. DE DISTRIBUCIÓN DE LOS EQUIPOS EN EL</text>
<text x="417.6" y="358.6">INTERIOR DEL RTR PARA LAS VIVIENDAS T1</text>
</g>
<g font-size="4.5">
<text x="418.2" y="366.7">PROMOTOR: CTI 3</text>
<text x="418.2" y="373.1">SITUACIÓN: 85th Emilio Baró. Valencia. 46020. Nº 7350501YJ2775A</text>
<text x="418.2" y="379.6">AUTOR:</text>
<text x="447" y="379.6">ARN, CBL, GAR, JCA</text>
<text x="418.2" y="386">ESCALA:</text>
<text x="447" y="386">1/100</text>
<text x="477.9" y="386">FECHA: 11/11/22</text>
<text x="523.5" y="386">VERSIÓN: V.1</text>
<text x="418.2" y="392.4">PLANO:</text>
<text x="447" y="392.4">2.3.B</text>
<text x="523.5" y="392.4">Nº:</text>
<text x="546.8" y="392.5">1</text>
</g>
<g font-size="3.9" fill="#00f">
<text x="211" y="178.9">MULTIPLEXOR PASIVO</text>
<text x="217.3" y="190.7">OUT</text>
<text x="270" y="190.4">IN</text>
</g>
</svg>
